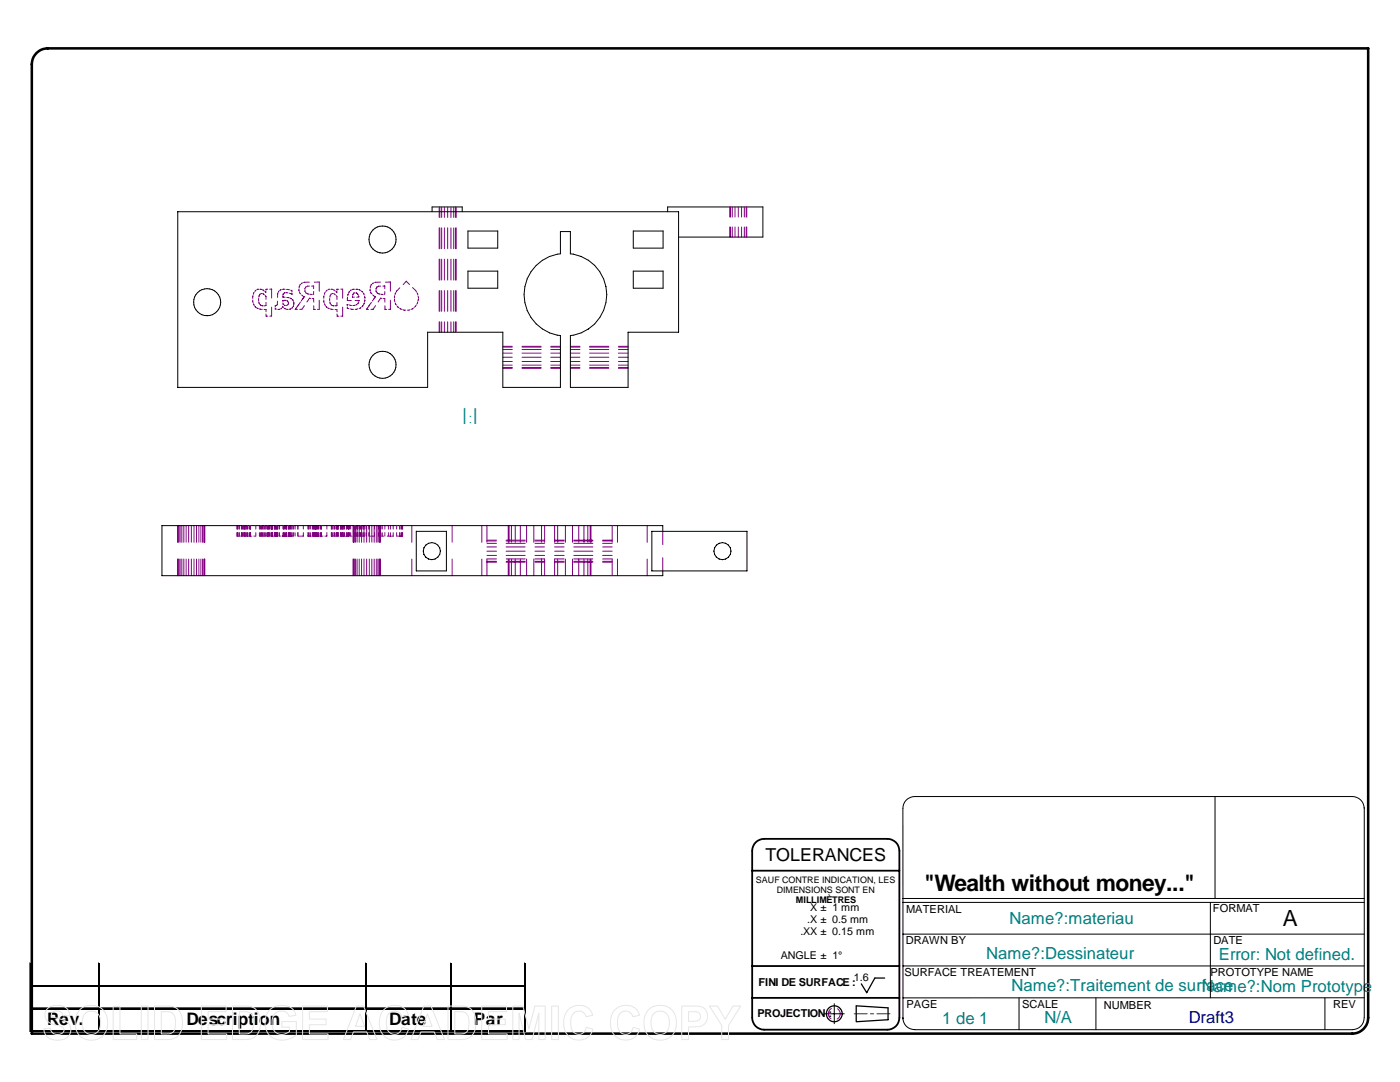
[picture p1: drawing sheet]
<svg xmlns="http://www.w3.org/2000/svg" width="279mm" height="216mm" viewBox="0 0 279 216" stroke-linecap="round" stroke-linejoin="round" font-family="sans-serif">
<path d="M9.5 9.7l263.5-.1v193.5a3.2 3.2 0 0 1-3.1 3.1h-263.6v-193.4a3.2 3.2 0 0 1 3.2-3.1" fill="none" stroke="#000" stroke-width=".51"/>
<g fill="none" stroke="#000" stroke-width=".2">
<path d="M35.5 42.2v35.1h49.8v-11M35.5 42.2h99.9M38.8 59.2l-.1 1.1M39.1 58.8l-.3 .5M39.8 58l-.7 .8M40.3 57.8l-.5 .3M41.3 57.6l1.1 .2M41.3 57.6l-1 .2M42.4 57.8l.4 .3M42.8 58l.4 .4M43.2 58.4l.4 .4M43.6 58.8l.2 .5"/>
<path d="M43.8 59.2l.2 1.1M73.7 48.3l.2 .5M73.8 48.8l.3 .5 .7 .7M74.4 45.9a2.65 2.65 0 0 0-.7 2.4M74.8 50l1 .4M75.3 45.3l-.9 .6M75.8 50.4h1.1M76.9 45.1l.5 .2M76.9 45.1l-1.6 .2M77.4 45.3l.9 .6M77.9 50l-1 .4M78.2 45.9l.4 .4"/>
<path d="M78.6 46.3a2.68 2.68 0 0 1 .4 2M78.8 48.8l-.2 .5-.8 .7M79 48.3l-.2 .5M86.2 41.3h6M86.2 41.3v.9M92.2 41.3v.9M93.4 46.1h5.9v3.4h-5.9zM93.4 54.1h5.9v3.4h-5.9zM105.2 55.6l-.4 1.6-.2 1.6 .2 1.6M109.7 51.2a8.5 8.5 0 0 0-4.5 4.4M113.8 50.7h.6M113.8 50.7v-4.5h-2v4.5l-2.1 .5"/>
<path d="M114.4 50.7l1.6 .5 1.4 .7M117.4 51.9l1.3 1.1M118.7 52.9a8.4 8.4 0 0 1 2.4 5.9M121.1 58.8l-.2 1.6M126.4 46.1h5.9v3.4h-5.9zM126.4 54.1h5.9v3.4h-5.9zM133.2 41.3h19.1M133.2 41.3v.9M135.4 42.2v24.1h-10.1M152.3 41.3v6h-16.9M38.7 60.3l.1 1 .3 .5M39.1 61.8l.3 .4"/>
<path d="M39.4 62.2l.9 .6M42.8 62.5a2.67 2.67 0 0 1-2.5 .3M43.2 62.2l-.4 .3M43.6 61.8l-.4 .4M44 60.3l-.2 1-.2 .5M73.7 73.3a2.64 2.64 0 0 0 2.1 2.1M73.9 71.8l-.3 1 .1 .5M74.1 71.3l-.2 .5M74.4 70.9l-.3 .4M75.3 70.3l-.9 .6M76.9 70.1l.5 .2M76.9 70.1l-1.6 .2"/>
<path d="M77.4 70.3l.9 .6M78.2 70.9l.4 .4M78.3 74.7a2.65 2.65 0 0 1-2.5 .7M78.6 71.3l.2 .5M78.8 71.8l.2 .5v1M78.8 73.8l-.5 .9M79 73.3l-.2 .5M85.3 66.3h15.1M100.4 66.3v11h11.4v-10.4M104.8 60.4l.4 1.6M105.2 61.9l.8 1.5 1 1.2M107 64.6a7.7 7.7 0 0 0 4.8 2.4"/>
<path d="M117.4 65.6l-1.4 .8-2.2 .6M120.5 61.9l-.8 1.5-1 1.2-1.3 1.1M120.9 60.4l-.4 1.6M125.3 66.3v11h-11.5v-10.4M83.1 106h6v7.9h-6zM84.6 110.6l.4 .6M85 111.2a1.69 1.69 0 0 0 2.4 0M86.2 108.3a1.73 1.73 0 0 1 1.6 2.3M86.2 108.3a1.71 1.71 0 0 0-1.6 2.3M87.8 110.6l-.4 .6M130.1 106h19v7.9h-19zM132.3 106v-1.1h-100v10h100v-1"/>
<path d="M142.6 110.6l.4 .6M143 111.2l.5 .3M144.8 108.4l.6 .4M144.8 108.4a1.68 1.68 0 0 0-1.8 .4 1.68 1.68 0 0 0-.4 1.8M145.4 108.8l.4 .5 .1 .7-.1 .6M145.4 111.2l-.6 .3-.6 .2-.7-.2M145.8 110.6l-.4 .6M242.5 158.9v20.4M180.2 179.3h92.1M272.3 161.1l-.1 42a2.35 2.35 0 0 1-2.3 2.4l-87.3-.1a2.31 2.31 0 0 1-2.4-2.3M272.3 161.3a2.38 2.38 0 0 0-2.4-2.4h-87.3a2.35 2.35 0 0 0-2.4 2.4v42M6 192.1v13.8"/>
<path d="M6.2 196.6h98.7M19.7 192.1v13.8M72.9 192.1v13.8M89.8 192.1v13.8M104.6 192.1v13.8M180.2 186.4h92.1M180.2 180.1h92.1M180.2 192.7h92.1M203.4 199.1v6.4M218.7 199.1v6.4M241.6 180.1v19M264.4 199.1v6.4"/>
<path d="M272.3 199.1h-92.1M6.2 201.1h98.7M6.2 205.6h98.7M164.5 202.3h4M166.5 200.3v4"/>
</g>
<g fill="none" stroke="#000" stroke-width=".25">
<path d="M6.1 192.1v13.8M6.2 196.7h98.7M19.9 192.1v13.8M73 192.1v13.8M90 192.1v13.8M104.8 192.1v13.8M174.6 195.2h2M174.6 195.1l-1.6 3-1.1-1.8M6.2 205.7h98.7M170.9 200.7l6.3 .4v2.4l-6.3 .4z"/>
<circle cx="166.5" cy="202.3" r="1.59"/>
</g>
<path d="M6.2 201.2h98.7" fill="none" stroke="#000" stroke-width=".28"/>
<path d="M150.1 173.7h29.4M179.5 169.8a2.38 2.38 0 0 0-2.4-2.4h-24.6a2.38 2.38 0 0 0-2.4 2.4v33.3a2.38 2.38 0 0 0 2.4 2.4M179.5 169.8v33.3a2.38 2.38 0 0 1-2.4 2.4h-24.6M150.1 192.8h29.4M150.1 199.1h29.4" fill="none" stroke="#000" stroke-width=".36"/>
<path d="M170.5 202.3h2.6M173.7 202.3h.6M175 202.3h2.6" fill="none" stroke="#800000" stroke-width=".2"/>
<g fill="none" stroke="#800080" stroke-width=".2">
<path d="M50.4 59.9l.1 .5M50.5 59l-.1 .5M50.6 58.5l-.1 .2M50.7 58.3l-.1 .2M51.1 57.9l-.2 .3M51.5 57.7h.1M51.5 57.7l-.2 .1M51.6 59.5v.5M51.8 58.9l-.1 .4M51.9 57.7h.2M51.9 58.7l-.1 .1M52 58.7h-.1"/>
<path d="M52.1 57.7l.1 .1M52.1 58.6h.2M52.4 57.8l.3 .3M52.5 58.6l.2 .2M52.9 59l.2 .1v.6M53.1 58.1l-.1 .3-.1-.2M53.1 57.7v.2M53.4 57.7h-.3M53.8 57.7h.4v1.8M55.5 58.5l-.1 .9M55.7 58.1l-.2 .2M56.2 57.8l-.4 .2"/>
<path d="M56.5 59.1v.2h.4M56.5 58.7v.2M56.6 58.6l-.1 .1M56.6 59.9h-.1v.3M56.7 59.9l.4 .1M56.9 57.7h-.5M56.9 58.4l-.2 .1M57.1 58.4l.4 .1M57.2 57.7l.3 .1M57.2 59.4h.5M57.5 57.8h.3M57.8 58.5l.2 .1"/>
<path d="M57.9 59.5l.2 .1M58 57.9l.3 .1v.2M58 58.6h.1M58.1 59.5l.1 .2M58.3 58.5v.2h-.1M58.3 59.8l.2 .1M58.4 59.9l.1 .1M59.6 57.9l.1 .2M59.7 57.7l-.1 .2M59.7 57.2v.2M59.8 58.3l.2 .4M59.8 57.1l-.1 .1"/>
<path d="M59.9 56.8l-.1 .2M60 56.7l-.1 .2M60.2 58.8l.2 .2M60.3 59l.2 .1M60.4 56.5l-.3 .1M60.6 59.1l.1 .1M60.7 59.2l-.6 .9M60.7 59.2l-.4 .6M60.8 56.3l-.2 .1M60.8 58.1l.1 .1M60.9 57.9v.2M60.9 57.5v.3"/>
<path d="M61 58.4l.2 .1M61.1 57.2l-.1 .2M61.3 58.6l.1 .1M61.4 57.1h-.1M61.4 58.7h.3M61.7 56.3h-.9M61.8 57.1h-.4M61.8 58.7h.4M62 59.5h-.3l-.4 .8M62.3 59.5l.3 .1M62.6 57v.6M62.6 58.2v.5h-.2"/>
<path d="M62.6 57.1h-.4M62.6 59.5v.8M62.7 56.3h1v1.8M63.7 59.9v1.8h-.3M64.6 59.9v.3M64.7 59l-.1 .5M64.8 58.5l-.1 .3M64.9 58.3l-.1 .2M65.3 57.9l-.3 .3M65.6 57.7h.2M65.6 57.7l-.1 .1M65.8 59.6v.4"/>
<path d="M65.9 58.9l-.1 .4M66.1 57.7h.2M66.1 58.7l-.1 .1M66.1 58.7h.1M66.3 57.7l.1 .1M66.3 58.6h.2M66.6 57.8l.1 .1M66.7 58.6l.2 .2M66.7 57.9l.2 .2M67.1 59l.1 .1v.7M67.2 58.1v.3l-.1-.2M67.2 57.7h.4"/>
<path d="M67.2 57.7v.2M68 57.7h.4v1.8M69.3 59.5v.2M69.3 59.8v.1l.8 .1M69.4 59.3l-.1 .3M69.5 58.6l-.1 .4M69.7 58.2l-.1 .3M70.1 57.8l-.2 .3M70.4 59.1l-.1 .2h.4M70.5 57.7l-.2 .1M70.5 57.7h.2M70.5 58.7l-.1 .2"/>
<path d="M70.6 58.5h.2M70.6 58.4v.1M70.9 60h.8l-.1 .2M71 58.5h.2M71 57.7h.3M71.1 58.4l.1 .1M71.2 59.3h.4M71.2 57.7l.2 .1M71.3 58.6l.1 .1M71.4 58.7l.1 .2M71.5 59l.1 .2M71.6 57.8h.2"/>
<path d="M71.8 57.8l.1 .2M72.1 58.1l.3 .2M72.5 58.5l.1 .1M72.6 58.6l.1 .3M72.7 59.1l.1 .3M72.8 59.8v.2M72.8 60l-.1 .2M72.8 59.3v.3M73.8 57.9l.1 .2M73.9 57.7v.2M73.9 57.2v.2M74 57.1l-.1 .1"/>
<path d="M74 58.3l.2 .4M74.1 56.8l-.1 .2M74.2 56.7l-.1 .2M74.4 58.8l.2 .2M74.5 59l.2 .1M74.6 56.5l-.3 .1M74.8 59.1l.1 .1M74.9 59.2l-.6 .9M74.9 59.2l-.4 .6M75 56.3l-.2 .1M75.1 57.9v.3M75.1 57.5v.3"/>
<path d="M75.2 58.4l.2 .1M75.3 57.2l-.1 .2M75.5 58.6l.4 .1M75.6 57.1h-.1M75.9 56.3h-.9M76 57.1h-.4M76.1 58.7h.3M76.2 59.5h-.3l-.4 .8M76.5 59.5l.3 .1M76.8 58.2v.5h-.2M76.8 59.5v.8M76.8 57v.6"/>
<path d="M76.8 57.1h-.4M76.9 56.3h1v1.8M77.9 59.9v1.8h-.3M78.7 59.9l.1 .3M78.7 59.7v.2M78.8 59l-.1 .5M78.9 58.5l-.1 .3M79 58.4l-.1 .2M79.8 57.4l-.7 .9M81.7 56.8l-.6-.7-.6 .7M82.3 57.4l.8 .8M83.2 58.4l.2 .5"/>
<path d="M83.4 59.1l.1 .4M83.5 59.7l-.1 .3M87.7 41.3v2.1M87.7 45.5v4.1M87.7 51.7v4.2M87.7 58v4.1M87.8 41.3v2.1M87.8 45.5v4.1M87.8 51.7v4.2M87.8 58v4.1M88.1 41.3v2.1M88.1 45.5v4.1"/>
<path d="M88.1 51.7v4.2M88.1 58v4.1M88.7 41.3v2.1M88.7 45.5v4.1M88.7 51.7v4.2M88.7 58v4.1M89.3 41.3v2.1M89.3 45.5v4.1M89.3 51.7v4.2M89.3 58v4.1M90 41.3v2.1M90 45.5v4.1"/>
<path d="M90 51.7v4.2M90 58v4.1M90.6 41.3v2.1M90.6 45.5v4.1M90.6 51.7v4.2M90.6 58v4.1M90.9 41.3v2.1M90.9 45.5v4.1M90.9 51.7v4.2M90.9 58v4.1M91 41.3v2.1M91 45.5v4.1"/>
<path d="M91 51.7v4.2M91 58v4.1M145.6 41.3v2M145.6 45.3v2M145.8 41.3v2M145.8 45.3v2M146.1 41.3v2M146.1 45.3v2M146.7 41.3v2M146.7 45.3v2M147.3 41.3v2M147.3 45.3v2"/>
<path d="M148 41.3v2M148 45.3v2M148.5 41.3v2M148.5 45.3v2M148.9 41.3v2M148.9 45.3v2M149 41.3v2M149 45.3v2M50.6 60.6l.1 .2M50.6 60.8l.2 .2M50.9 61.1l.1 .2M50.9 61.2l.2 .1"/>
<path d="M51.2 61.4l.2 .1M51.4 61.5l.2 .1M51.7 60.2l.1 .4M51.8 61.6l.5 .1M51.9 60.7l.1 .2M51.9 60.9h.2M52.2 61h.3M52.7 61.7h.4v.5M52.9 61h-.2M53.1 60.3v.7M53.1 60.9l-.1 .1M53.1 62.7v.4h.3"/>
<path d="M54.2 61.3v1.8h-.4M54.9 61.7h.3M54.9 61v.2M54.9 61.4v.3M54.9 61h.1M55.2 61h-.1M55.4 60.8l-.1 .1M55.4 60.1v.7M55.8 61.7h-.4M56.1 61.6l-.1 .1M56.2 61.5l-.1 .1M56.3 61.3l.1-.1 .2 .1"/>
<path d="M56.5 60.5v.2M56.5 60.7l.1 .1M56.7 61.5l.2 .1M56.7 60.9h.3M56.8 61.6l.2 .1M57.2 61.7h.3M57.2 60l.2 .2M57.4 60.9h-.3M57.5 60.3l.1 .2M57.5 60.6l-.1 .2M57.6 60.6l-.1 .1M58 61.6l-.3 .1"/>
<path d="M58.3 61.4l-.1 .1M58.4 61.3l-.1 .1M58.5 61.1v.2M58.6 60.2l.1 .2M58.6 61l-.1 .2M58.7 60.4v.1M58.7 60.6v.1M58.7 60.6l-.1 .2M58.9 61.7h.5M59.1 61.4l-.2 .3M59.5 60.9l-.6 .8M60 60.3l-.6 .8"/>
<path d="M60.7 61l-.4 .7h-.5M62.6 61v.7h.4M64.6 60.2l.1 .2M64.7 60.6l.1 .2M64.8 60.8l.1 .2M65 61.1l.2 .2M65.1 61.3l.2 .1M65.4 61.4l.2 .1M65.5 61.5l.2 .1M65.8 60.3l.2 .3M65.9 61.6l.6 .1M66 60.7l.1 .2"/>
<path d="M66.1 60.9h.2M66.4 61h.3M66.9 61.8h.3l.1 .4M66.9 61h.2M67.2 60.4v.6M67.2 60.9v.1M67.3 62.7v.4h.3M68.4 61.3v1.8h-.4M69.3 61.3v.2l.3 .1M69.5 60.8l-.2-.1v.3M69.7 60.9h.2M69.9 60.9l.3 .1"/>
<path d="M69.9 61.7h.6M70.8 60.9l-.4 .1M71.2 60.8l-.2 .1M71.2 60.7v.1M71.4 61.6l-.5 .1M71.5 60.5l-.1 .1M71.5 60.3v.2M72.1 61.3l-.4 .3M72.5 60.9l-.3 .3M72.7 60.6l-.1 .2M72.7 60.4v.2M73.1 61.7h.5"/>
<path d="M73.3 61.4l-.2 .3M73.7 60.9l-.6 .8M74.1 60.3l-.5 .9M75 61l-.5 .7h-.5M76.8 61v.7h.4M78.9 60.4l.1 .3M78.9 60.6l.2 .3M79.3 61.1l.1 .2M79.4 61.3l.2 .1M79.8 61.5l.2 .2M79.9 61.6l.3 .1M80.4 61.8l.6 .1"/>
<path d="M81.8 61.8l-.5 .1M82.5 61.5l-.4 .2M82.9 61.1l-.2 .2M83 60.9l-.1 .3M83.4 60.3l-.2 .4M87.7 64.2v2.1M87.8 64.2v2.1M88.1 64.2v2.1M88.7 64.2v2.1M89.3 64.2v2.1M90 64.2v2.1M90.6 64.2v2.1"/>
<path d="M90.9 64.2v2.1M91 64.2v2.1M100.4 69.7h1.8M100.4 70.5h1.8M100.4 69.3h1.8M100.4 72.1h1.8M100.4 72.9h1.8M100.4 71.3h1.8M100.4 73.5h1.8M100.4 73.3h1.8M100.4 69.1h1.8M104.2 69.7h3.8"/>
<path d="M104.2 70.5h3.8M104.2 69.3h3.8M104.2 72.1h3.8M104.2 72.9h3.8M104.2 71.3h3.8M104.2 73.5h3.8M104.2 73.3h3.8M104.2 69.1h3.8M109.9 69.7h1.9M109.9 70.5h1.9M109.9 69.3h1.9M109.9 72.1h1.9"/>
<path d="M109.9 72.9h1.9M109.9 71.3h1.9M109.9 73.5h1.9M109.9 73.3h1.9M109.9 69.1h1.9M113.8 69.7h1.9M113.8 70.5h1.9M113.8 69.3h1.9M113.8 72.1h1.9M113.8 72.9h1.9M113.8 71.3h1.9M113.8 73.5h1.9"/>
<path d="M113.8 73.3h1.9M113.8 69.1h1.9M117.7 69.7h3.8M117.7 70.5h3.8M117.7 69.3h3.8M117.7 72.1h3.8M117.7 72.9h3.8M117.7 71.3h3.8M117.7 73.5h3.8M117.7 73.3h3.8M117.7 69.1h3.8M123.4 69.7h1.9"/>
<path d="M123.4 70.5h1.9M123.4 69.3h1.9M123.4 72.1h1.9M123.4 72.9h1.9M123.4 71.3h1.9M123.4 73.5h1.9M123.4 73.3h1.9M123.4 69.1h1.9M35.5 104.9v3.3M35.5 111.5v3.4M35.7 104.9v3.3M35.7 111.5v3.4"/>
<path d="M35.9 104.9v3.3M35.9 111.5v3.4M36.3 104.9v3.3M36.3 111.5v3.4M36.7 104.9v3.3M36.7 111.5v3.4M37.1 104.9v3.3M37.1 111.5v3.4M37.7 104.9v3.3M37.7 111.5v3.4M38.2 104.9v3.3M38.2 111.5v3.4"/>
<path d="M38.7 104.9v3.3M38.7 111.5v3.4M39.2 104.9v3.3M39.2 111.5v3.4M39.7 104.9v3.3M39.7 111.5v3.4M40.1 104.9v3.3M40.1 111.5v3.4M40.4 104.9v3.3M40.4 111.5v3.4M40.7 104.9v3.3M40.7 111.5v3.4"/>
<path d="M40.8 104.9v3.3M40.8 111.5v3.4M40.9 104.9v3.3M40.9 111.5v3.4M47.3 106.3v.7M47.3 104.9v.7M47.4 107h.2M47.5 104.9v.7M47.5 106.3v.7M47.7 107h.3M47.8 104.9v.7M47.8 106.3v.7"/>
<path d="M48.1 107h.4M48.2 104.9v.7M48.2 106.3v.7M48.3 104.9v.7M48.3 106.3v.7M48.5 104.9v.7M48.5 106.3v.7M48.7 106.3v.7h.4l-.1-.7M48.7 104.9v.7M48.8 104.9v.7M48.8 106.3v.7M48.9 104.9v.7"/>
<path d="M48.9 106.3v.7M49 104.9v.7M49.2 104.9v.7M49.2 106.3v.7M49.2 107h.4M49.4 104.9v.7M49.4 106.3v.7M49.7 106.3v.7h.6M49.7 104.9v.7M49.9 104.9v.7M49.9 106.3v.7M50 104.9v.7"/>
<path d="M50 106.3v.7M51.1 106.3v.7h-.4M51.1 104.9v.7M51.8 106.3v.7M51.8 104.9v.7M51.9 107h.1M52 104.9v.7M52 106.3v.7M52.1 107h.2M52.2 104.9v.7M52.2 106.3v.7M52.4 104.9v.7"/>
<path d="M52.4 106.3v.7M52.5 106.3v.7h-.1M52.5 104.9v.7M52.7 107h.3M52.8 104.9v.7M52.8 106.3v.7M53 104.9v.7M53 106.3v.7M53.3 104.9v.7M53.3 106.3v.7M53.4 104.9v.7M53.4 106.3v.7"/>
<path d="M53.6 104.9v.7M53.6 106.3v.7M53.7 104.9v.7M53.7 106.3v.7M53.7 106.3v.7h-.5M54 107h.6M54.1 104.9v.7M54.1 106.3v.7M54.2 104.9v.7M54.2 106.3v.7M54.3 104.9v.7M54.3 106.3v.7"/>
<path d="M54.4 104.9v.7M54.4 106.3v.7M54.8 104.9v.7M54.8 106.3v.7M54.9 104.9v.7M54.9 106.3v.7M55.1 104.9v.7M55.1 106.3v.7M55.2 106.3v.7h-.4M55.2 104.9v.7M55.3 104.9v.7M55.3 106.3v.7"/>
<path d="M55.4 104.9v.7M55.4 106.3v.7M55.5 106.3v.7h-.3M55.5 104.9v.7M55.8 106.3v.7h.2M55.8 104.9v.7M56.5 104.9v.7M56.5 106.3v.7M56.6 106.3v.7h-.3M56.6 104.9v.7M56.7 106.3v.7h.1M56.7 104.9v.7"/>
<path d="M56.7 106.3v.7M57 104.9v.7M57 106.3v.7M57.1 104.9v.7M57.1 106.3v.7M57.2 106.3v.7h-.3M57.2 104.9v.7M57.6 104.9v.7M57.6 106.3v.7M57.7 104.9v.7M57.7 106.3v.7M57.9 104.9v.7"/>
<path d="M57.9 106.3v.7M58.2 104.9v.7M58.2 106.3v.7M58.3 104.9v.7M58.3 106.3v.7M58.6 106.3v.7h-1.2M58.6 104.9v.7M58.9 104.9v.7M58.9 106.3v.7M59.4 104.9v.7M59.4 106.3v.7M59.5 104.9v.7"/>
<path d="M59.5 106.3v.7M60.5 106.3v.7h-.9M60.5 104.9v.7M61.4 107h.1M61.4 104.9v.7M61.4 106.3v.7M61.6 107h.1M61.6 104.9v.7M61.6 106.3v.7M61.7 104.9v.7M61.7 106.3v.7M61.9 107h.2"/>
<path d="M62 104.9v.7M62 106.3v.7M62.3 107h.4M62.4 104.9v.7M62.4 106.3v.7M62.5 104.9v.7M62.5 106.3v.7M62.6 104.9v.7M62.6 106.3v.7M62.7 104.9v.7M62.7 106.3v.7M62.9 106.3v.7h.3"/>
<path d="M62.9 104.9v.7M62.9 106.3v.7M63 104.9v.7M63 106.3v.7M63.1 104.9v.7M63.1 106.3v.7M63.2 104.9v.7M63.2 106.3v.7M63.4 104.9v.7M63.4 106.3v.7M63.4 107h.3M63.6 104.9v.7"/>
<path d="M63.6 106.3v.7M63.9 106.3v.7h.6M63.9 104.9v.7M64.1 104.9v.7M64.1 106.3v.7M65.2 106.3v.7h-.3M65.2 104.9v.7M66.1 106.3l.1 .7M66.1 104.9v.7M66.2 104.9v.7M66.2 106.3v.7M66.3 107h.1"/>
<path d="M66.3 104.9v.7M66.3 106.3v.7M66.4 107h.2M66.5 104.9v.7M66.5 106.3v.7M66.7 107h.3M66.8 104.9v.7M66.8 106.3v.7M67.1 104.9v.7M67.1 106.3v.7M67.2 107h.4M67.2 104.9v.7"/>
<path d="M67.2 106.3v.7M67.3 104.9v.7M67.3 106.3v.7M67.5 104.9v.7M67.5 106.3v.7M68 104.9v.7M68 106.3v.7M68.1 104.9v.7M68.1 106.3v.7M68.3 104.9v.7M68.3 106.3v.7M68.3 106.3v.7h-.4"/>
<path d="M68.4 106.3l.1 .7h.3M68.4 104.9v.7M68.5 104.9v.7M68.5 106.3v.7M68.6 104.9v.7M68.6 106.3v.7M68.7 104.9v.7M68.7 106.3v.7M69 107h.2M69.1 104.9v.7M69.1 106.3v.7M69.2 104.9v.7"/>
<path d="M69.2 106.3v.7M69.4 107h.1M69.5 104.9v.7M69.5 106.3v.7M69.6 104.9v.7M69.6 106.3v.7M69.7 106.3l-.1 .7M69.7 104.9v.7M70 106.3v.7h.2M70 104.9v.7M70.5 107h.3M70.5 104.9v3.3"/>
<path d="M70.5 111.5v3.4M70.7 104.9v3.3M70.7 111.5v3.4M70.8 104.9v.7M70.8 106.3v.7M70.9 106.3l-.1 .7h.2M70.9 104.9v.7M70.9 106.3v.7M70.9 104.9v3.3M70.9 111.5v3.4M71.2 104.9l.1 3.3M71.3 111.5v3.4"/>
<path d="M71.3 104.9v.7M71.3 106.3v.7M71.4 106.3v.7h-.3M71.4 104.9v.7M71.7 104.9v3.3M71.7 111.5v3.4M71.7 104.9v.7M71.7 106.3v.7M71.8 104.9v.7M71.8 106.3v.7M71.9 104.9v.7M71.9 106.3v.7"/>
<path d="M72.1 104.9v.7M72.1 106.3v.7M72.1 104.9l.1 3.3M72.2 111.5v3.4M72.4 104.9v.7M72.4 106.3v.7M72.5 104.9v.7M72.5 106.3v.7M72.6 104.9v3.3M72.6 111.5v3.4M72.8 104.9v.7M72.8 106.3v.7h-1.2"/>
<path d="M73.1 104.9v.7M73.1 106.3v.7M73.2 104.9v3.3M73.2 111.5v3.4M73.6 104.9v.7M73.6 106.3v.7M73.7 104.9v3.3M73.7 111.5v3.4M74.2 104.9v3.3M74.2 111.5v3.4M74.7 104.9v3.3M74.7 111.5v3.4"/>
<path d="M74.7 106.3v.7h-.9M74.7 104.9v.7M75.1 104.9v3.3M75.1 111.5v3.4M75.4 104.9v3.3M75.4 111.5v3.4M75.5 106.3l.1 .7M75.5 104.9v.7M75.7 104.9v3.3M75.7 111.5v3.4M75.7 104.9v.7M75.7 106.3v.7"/>
<path d="M75.8 106.3v.7h-.1M75.8 104.9v.7M75.8 104.9v3.3M75.8 111.5v3.4M75.9 104.9v3.3M75.9 111.5v3.4M75.9 107h.7M76 104.9v.7M76 106.3v.7M76.3 104.9v.7M76.3 106.3v.7M76.8 104.9v.7"/>
<path d="M76.8 106.3v.7M77.3 107h1.2M77.5 104.9v.7M77.5 106.3v.7M77.9 104.9v.7M77.9 106.3v.7M78.5 104.9v.7M78.5 106.3v.7M79.2 106.3v.7h.7M79.2 104.9v.7M79.8 104.9v.7M79.8 106.3v.7"/>
<path d="M80.1 104.9v.7M80.1 106.3v.7M80.2 104.9v.7M80.2 106.3v.7M80.3 106.3v.7h-.2M80.3 104.9v.7M82.2 104.9v3.3M82.2 111.5v3.4M90.2 104.9v3.3M90.2 111.5v3.4M96.2 104.9v3.3M96.2 111.5v3.4"/>
<path d="M97.2 107.8h1.9M97.2 111.5h1.9M97.2 112h1.9M97.2 110.8h1.9M97.2 112.2h1.9M97.2 110h1.9M97.2 109.1h1.9M97.2 107.9h1.9M97.2 104.9v3.3M97.2 111.5v3.4M97.2 108.4h1.9M101 107.8h3.8"/>
<path d="M101 111.5h3.8M101 112h3.8M101 110.8h3.8M101 112.2h3.8M101 110h3.8M101 109.1h3.8M101 107.9h3.8M101 108.4h3.8M101.4 104.9v3.3M101.4 111.5v3.4M101.6 104.9v3.3M101.6 111.5v3.4"/>
<path d="M102.1 104.9v3.3M102.1 111.5v3.4M102.8 104.9v3.3M102.8 111.5v3.4M103.8 104.9v3.3M103.8 111.5v3.4M105.1 104.9v3.3M105.1 111.5v3.4M106.5 104.9v3.3M106.5 111.5v3.4M106.8 107.8h1.9M106.8 111.5h1.9"/>
<path d="M106.8 112h1.9M106.8 110.8h1.9M106.8 112.2h1.9M106.8 110h1.9M106.8 109.1h1.9M106.8 107.9h1.9M106.8 108.4h1.9M108.1 104.9v3.3M108.1 111.5v3.4M108.7 104.9v3.3M108.7 111.5v3.4M110.7 107.8h1.9"/>
<path d="M110.7 111.5h1.9M110.7 112h1.9M110.7 110.8h1.9M110.7 112.2h1.9M110.7 110h1.9M110.7 109.1h1.9M110.7 104.9v3.3M110.7 111.5v3.4M110.7 107.9h1.9M110.7 108.4h1.9M111.3 104.9v3.3M111.3 111.5v3.4"/>
<path d="M112.8 104.9v3.3M112.8 111.5v3.4M114.3 104.9v3.3M114.3 111.5v3.4M114.5 107.8h3.8M114.5 111.5h3.8M114.5 112h3.8M114.5 110.8h3.8M114.5 112.2h3.8M114.5 110h3.8M114.5 109.1h3.8M114.5 107.9h3.8"/>
<path d="M114.5 108.4h3.8M115.5 104.9v3.3M115.5 111.5v3.4M116.5 104.9v3.3M116.5 111.5v3.4M117.3 104.9v3.3M117.3 111.5v3.4M117.8 104.9v3.3M117.8 111.5v3.4M117.9 104.9v3.3M117.9 111.5v3.4M120.3 107.8h1.9"/>
<path d="M120.3 111.5h1.9M120.3 112h1.9M120.3 110.8h1.9M120.3 112.2h1.9M120.3 110h1.9M120.3 109.1h1.9M120.3 107.9h1.9M120.3 108.4h1.9M122.2 104.9v3.3M122.2 111.5v3.4M123.2 104.9v3.3M123.2 111.5v3.4"/>
<path d="M129.2 104.9v3.3M129.2 111.5v3.4M132.3 106v2.7M132.3 111.3v2.6M165.9 201.3a1.18 1.18 0 0 0 0 2M167.1 201.3a1.2 1.2 0 0 1 0 2"/>
</g>
<g fill="none" stroke="#e6e6e6" stroke-width=".2">
<path d="M9.4 201.3a3.1 3.1 0 0 1 4.1 .2l.4 1.2h-1.3a1.3 1.3 0 0 0-2.2-.6 .8 .8 0 0 0 .8 1l.3 .1a2.85 2.85 0 0 1 2.6 1.7 2.19 2.19 0 0 1-2.6 2.7 2.42 2.42 0 0 1-2.8-2.3l1.3-.1a1.43 1.43 0 0 0 1.3 1.2 1.43 1.43 0 0 0 1.5-.9 1.25 1.25 0 0 0-1.3-.9 2.44 2.44 0 0 1-2.5-2.1l.1-.7zM15.9 201.5a3.3 3.3 0 0 1 4.1-.5 3.3 3.3 0 0 1 1.4 3.9 3.3 3.3 0 0 1-3.8 2.6 3.3 3.3 0 0 1-2.6-3.9l.3-1.2zM16.9 202.3a1.87 1.87 0 0 1 2.3-.3 1.87 1.87 0 0 1 .9 2 1.9 1.9 0 0 1-.8 2 1.9 1.9 0 0 1-2.1 .1 2.95 2.95 0 0 1-.3-3.8zM22.6 200.8h1.3v5.5h3.4v1.1h-4.7zM28.2 200.7h1.3v6.7h-1.3zM30.8 200.7h2.9a2.72 2.72 0 0 1 2.7 3 3.2 3.2 0 0 1-1.9 3.6l-1.1 .1h-2.6zM32.2 201.9h1.3a1.75 1.75 0 0 1 1.5 2.2 1.77 1.77 0 0 1-1.2 2.2h-1.6zM40.2 200.7h4.9v1.2h-3.6v1.4h3.4v1.2h-3.4v1.8h3.8v1.1h-5.1zM46.4 200.7h2.8a2.72 2.72 0 0 1 2.8 3 3.2 3.2 0 0 1-1.9 3.6l-1.2 .1h-2.5zM47.8 201.9h1.2a1.75 1.75 0 0 1 1.6 2.2 1.77 1.77 0 0 1-1.2 2.2h-1.6zM53.9 201.5a3.6 3.6 0 0 1 4.6-.1l.6 1.2-1.4 .2a1.82 1.82 0 0 0-2.2-.9 1.82 1.82 0 0 0-1.2 2.1 2.06 2.06 0 0 0 1.1 2.2 2.06 2.06 0 0 0 2.4-.4v-.8h-1.6v-1.2h2.9v2.7a4.1 4.1 0 0 1-5.3 .1 4 4 0 0 1 .1-5.1zM60.4 200.7h4.9v1.2h-3.6v1.4h3.4v1.2h-3.4v1.8h3.8v1.1h-5.1z"/>
<path d="M71.1 200.7h1.5l2.6 6.7h-1.4l-.6-1.5h-2.7l-.5 1.5h-1.5zM71.8 202.3l1 2.5h-1.8zM76.6 201.5a2.95 2.95 0 0 1 4.9 1.1l-1.3 .3a1.56 1.56 0 0 0-1.8-1.1 1.56 1.56 0 0 0-1.3 1.7 2.57 2.57 0 0 0 1 2.7 1.53 1.53 0 0 0 2.1-1.2l1.3 .4a2.97 2.97 0 0 1-3.3 2.1 2.97 2.97 0 0 1-2.5-3 4 4 0 0 1 .9-3zM84.6 200.7h1.4l2.7 6.7h-1.5l-.5-1.5h-2.7l-.6 1.5h-1.4zM85.3 202.3l.9 2.5h-1.8zM89.4 200.7h2.5a2.72 2.72 0 0 1 3.1 3 3.2 3.2 0 0 1-1.9 3.6l-1.2 .1h-2.5zM90.8 201.9h1.2a1.75 1.75 0 0 1 1.6 2.2 1.77 1.77 0 0 1-1.2 2.2h-1.6zM96.1 200.7h5v1.2h-3.6v1.4h3.3v1.2h-3.3v1.8h3.7v1.1h-5.1zM102.3 200.7h2.1l1.2 4.6 1.2-4.6h2v6.7h-1.3v-5.2l-1.3 5.2h-1.3l-1.3-5.2v5.2h-1.3zM110.1 200.7h1.3v6.7h-1.3zM113.3 201.5a2.95 2.95 0 0 1 5 1.1l-1.3 .3a1.56 1.56 0 0 0-1.8-1.1 1.56 1.56 0 0 0-1.3 1.7 2.57 2.57 0 0 0 1 2.7 1.53 1.53 0 0 0 2.1-1.2l1.3 .4a2.97 2.97 0 0 1-3.3 2.1 2.97 2.97 0 0 1-2.5-3 4 4 0 0 1 .8-3zM122.7 201.5a2.95 2.95 0 0 1 4.9 1.1l-1.3 .3a1.56 1.56 0 0 0-1.8-1.1 1.56 1.56 0 0 0-1.2 1.7 2.57 2.57 0 0 0 .9 2.7 1.53 1.53 0 0 0 2.2-1.2l1.3 .4a2.97 2.97 0 0 1-3.3 2.1 2.97 2.97 0 0 1-2.6-3 4 4 0 0 1 .9-3z"/>
<path d="M129.4 201.5a3.3 3.3 0 0 1 4.1-.5 3.3 3.3 0 0 1 1.4 3.9 3.3 3.3 0 0 1-3.8 2.6 3.3 3.3 0 0 1-2.6-3.9l.3-1.2zM130.4 202.3a1.87 1.87 0 0 1 2.3-.3 1.87 1.87 0 0 1 .9 2 1.9 1.9 0 0 1-.8 2 1.9 1.9 0 0 1-2.1 .1 2.95 2.95 0 0 1-.3-3.8zM136.1 200.7h2.9a2.09 2.09 0 0 1 2.2 2.3 2.09 2.09 0 0 1-2.5 1.9h-1.3v2.5h-1.3zM137.4 201.9h1.3a.98 .98 0 0 1 1.1 1 .98 .98 0 0 1-1.3 .9h-1.1zM141.6 200.7h1.6l1.5 2.7 1.6-2.7h1.5l-2.4 3.9v2.8h-1.4v-2.8z"/>
</g>
<text font-size="5.2" fill="#008080" x="92" y="84.6">1:1</text>
<g font-size="4.5">
<text x="184.4" y="177.8">&quot;Wealth without money...&quot;</text>
<text x="256" y="184.8">A</text>
</g>
<text font-size="3.6" x="152.7" y="171.8">TOLERANCES</text>
<g font-size="3.4">
<text x="9.4" y="204.6">Rev.</text>
<text x="37.2" y="204.6">Description</text>
<text x="77.7" y="204.6">Date</text>
<text x="94.6" y="204.6">Par</text>
</g>
<g font-size="3.3" fill="#008080">
<text x="201.5" y="184.4">Name?:materiau</text>
<text x="196.8" y="191.3">Name?:Dessinateur</text>
<text x="243.2" y="191.5">Error: Not defined.</text>
<text x="201.9" y="197.7">Name?:Traitement de surface</text>
<text x="239.9" y="198">Name?:Nom Prototype</text>
<text x="188" y="204.3">1 de 1</text>
<text x="208.4" y="204.2">N/A</text>
</g>
<text font-size="3.3" fill="#000080" x="237.2" y="204.2">Draft3</text>
<g font-size="2.2">
<text x="180.8" y="182.1">MATERIAL</text>
<text x="242.1" y="182.1">FORMAT</text>
<text x="180.8" y="188.4">DRAWN BY</text>
<text x="242.1" y="188.4">DATE</text>
<text x="151.4" y="196.7">FINI DE SURFACE :</text>
<text x="180.5" y="194.7">SURFACE TREATEMENT</text>
<text x="241.6" y="194.8">PROTOTYPE NAME</text>
<text x="151.2" y="203">PROJECTION :</text>
<text x="180.9" y="201.1">PAGE</text>
<text x="204" y="201.1">SCALE</text>
<text x="220.3" y="201.3">NUMBER</text>
<text x="266" y="201.1">REV</text>
</g>
<g font-size="2.1">
<text x="161.1" y="184.2">.X ± 0.5 mm</text>
<text x="161.7" y="181.8">X ± 1 mm</text>
<text x="155.8" y="191.3">ANGLE ± 1°</text>
<text x="159.7" y="186.6">.XX ± 0.15 mm</text>
<text x="170.4" y="195.7">1.6</text>
</g>
<g font-size="1.8">
<text x="150.9" y="176.1">SAUF CONTRE INDICATION, LES</text>
<text x="155" y="178.1">DIMENSIONS SONT EN</text>
<text x="158.9" y="180.1">MILLIMÈTRES</text>
</g>
</svg>
